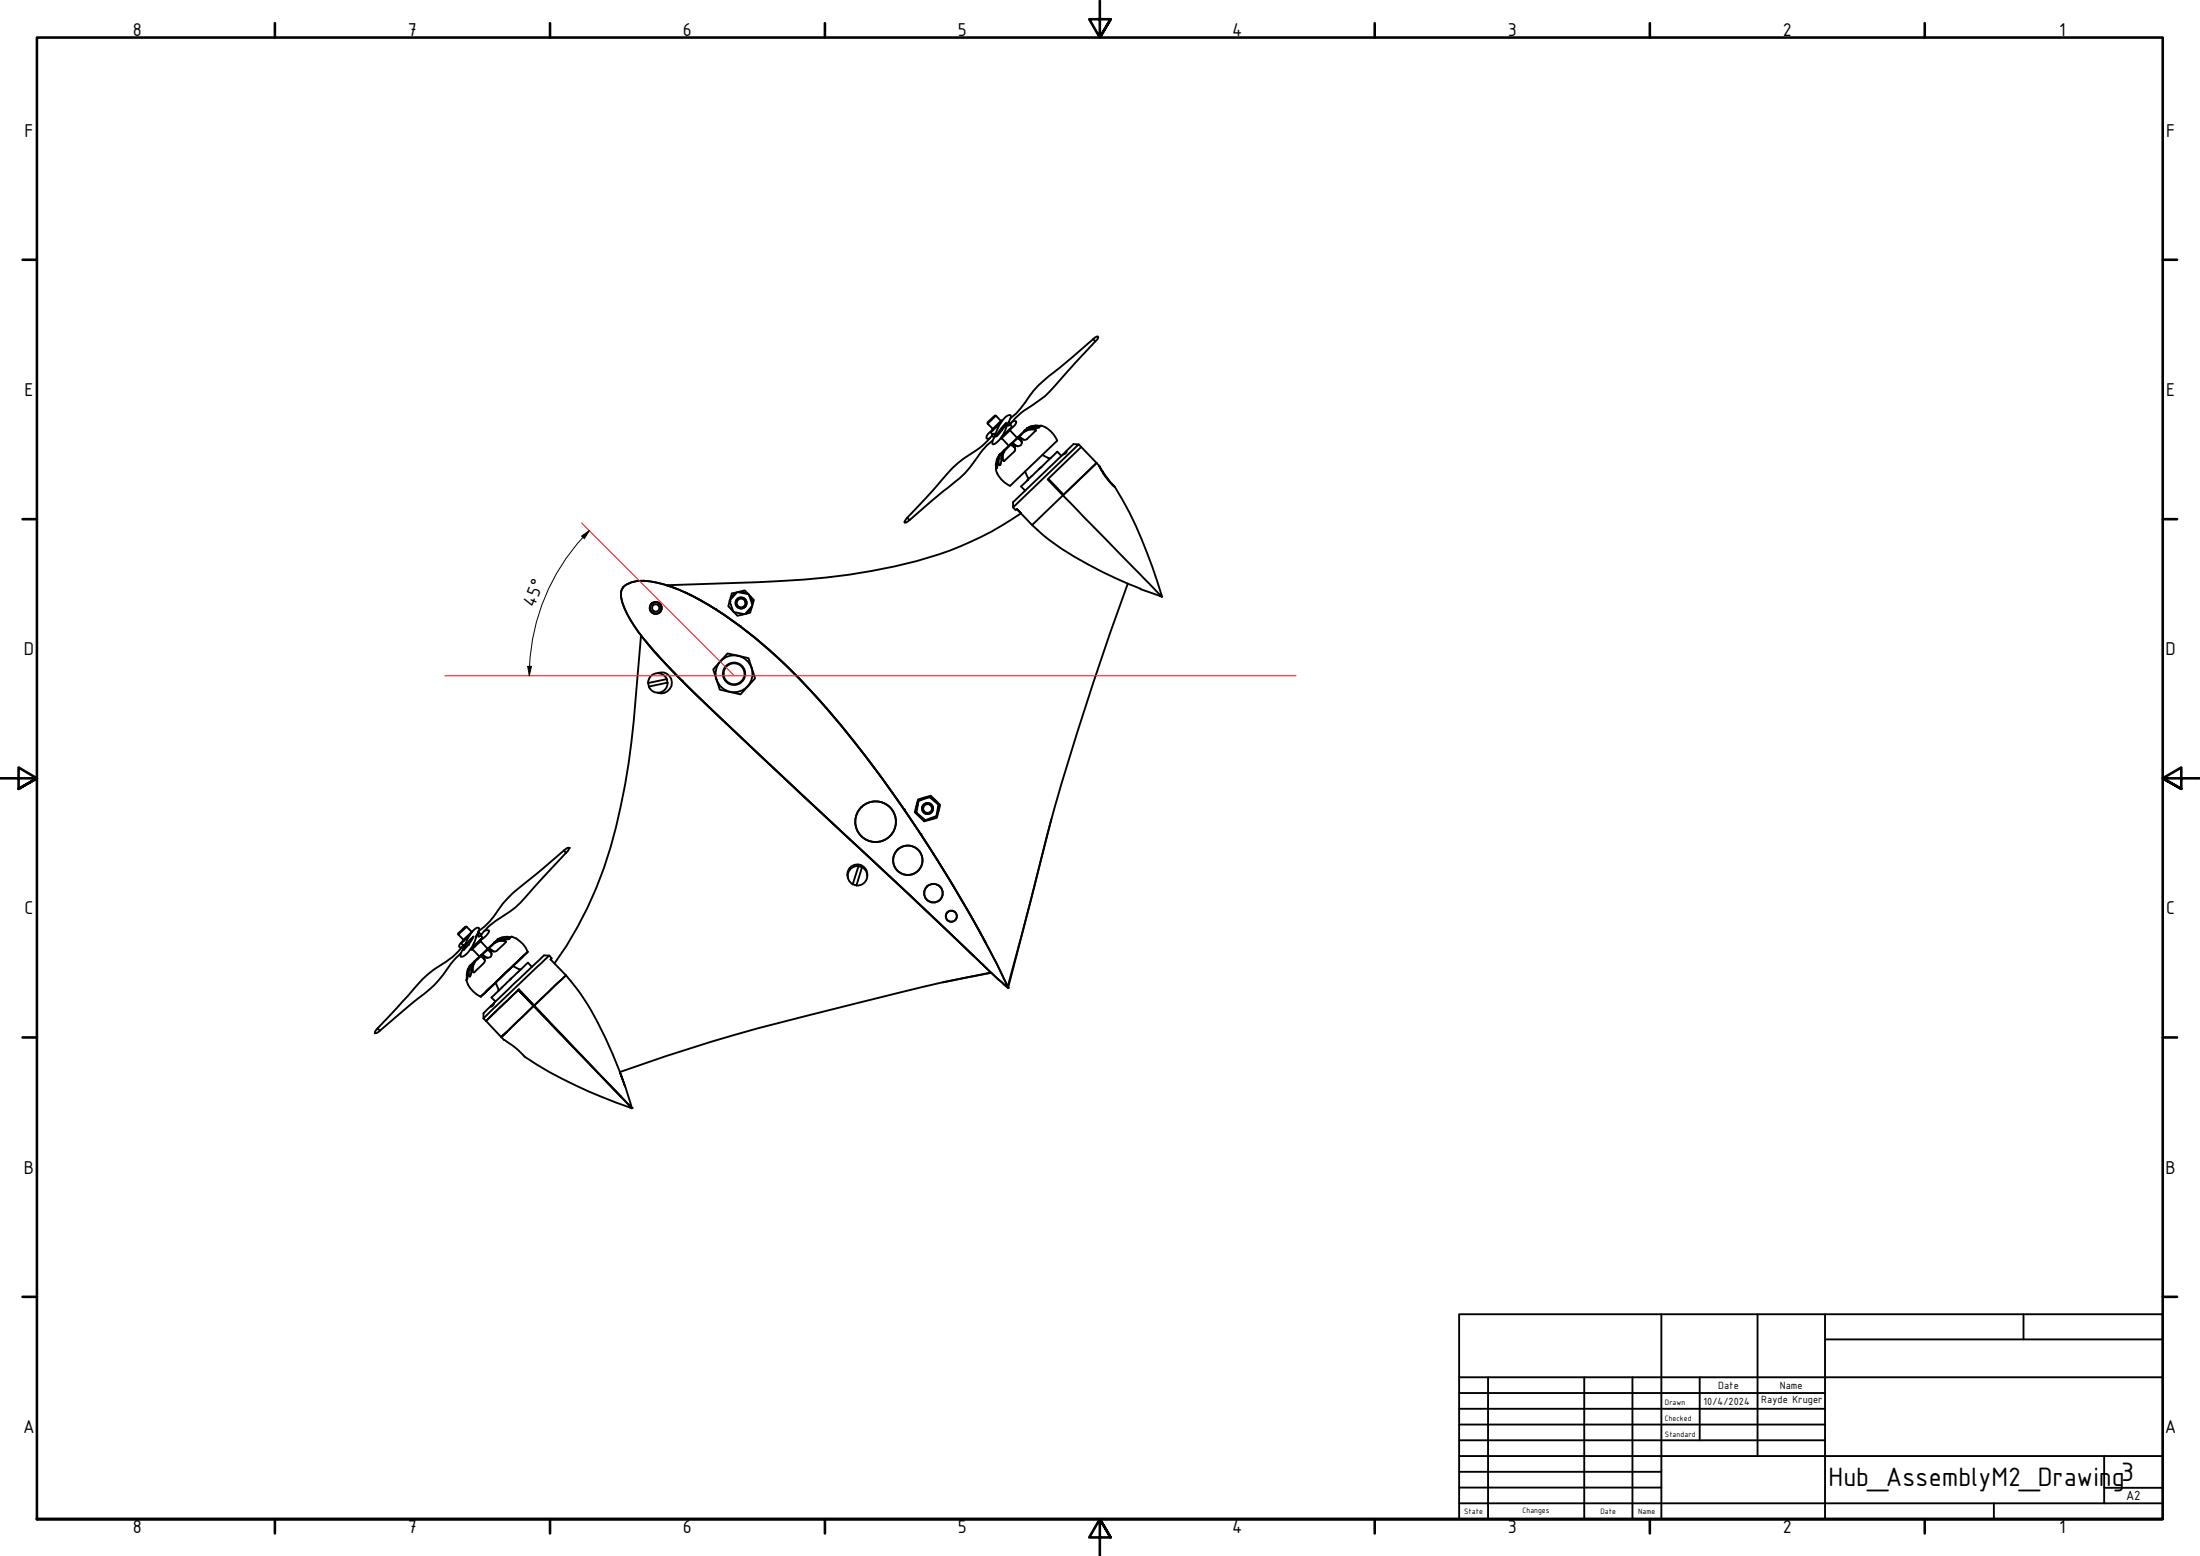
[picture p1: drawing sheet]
<svg xmlns="http://www.w3.org/2000/svg" width="594mm" height="420mm" viewBox="0 0 594 420" stroke-linecap="round" stroke-linejoin="round" font-family="sans-serif">
<!-- layer: Visible (ISO) -->
<g fill="none" stroke="#000" stroke-width=".51">
<path d="M295.2 91.5l.6 .7M266.7 114.4l1.4 1.4M267.9 117.6a23.8 23.8 0 0 1-7.7 6.3 53.9 53.9 0 0 0-8.4 8.6l-6.8 7.3-.7 .9v.4h.4l.9-.7 10.6-8.8a34.5 34.5 0 0 0 9-10l2.9-2.7M268.1 116.1a2.54 2.54 0 0 0-1.7 2.3l.9-.1M268.7 117.5l-.3-.4-.6 .4 .7 .7M268.9 112.2l-2.2 2.2M268.9 112.2h-.3l-1.9 1.8v.4M268.9 112.2l1.4 1.5M270.3 114.1l-2.8 2.7 .6 .5M270.5 118.3l1.9 2.1M270.6 113.7l-.2-.2-2.4 2.4 .2 .3M271.4 114.5l.4-.3a11.8 11.8 0 0 1-2.8 3.6l1.2-1.9z"/>
<path d="M271.7 115.2l1-2a.6 .6 0 0 0 .2-.9 .6 .6 0 0 0-.9-.1 11.9 11.9 0 0 0-3.5 5.8M272 114.5a8.6 8.6 0 0 1-3.8 5.5l-.2-.2v-.4l.7-1.6M272.4 113.9l.5 .6-.5 .4h-.2l-.1-.4M272.7 115.9l.2 .2-2.6 2.4-.1-.2M272.7 116.2l1.9 2M272.7 114.7l.6 .5-2.8 2.7M272.9 112.9a22.6 22.6 0 0 0 5-5.9 37.3 37.3 0 0 1 8.4-7.8l8.9-7.7a1.27 1.27 0 0 1 1.3-.6 1.39 1.39 0 0 1-.7 1.3l-9.5 10.4a29.4 29.4 0 0 1-9.8 8.3l-2.3 2-1.3 1.5M273.2 119.7l1.5-1.3 .1-.2a1.21 1.21 0 0 1 1 .9 1.21 1.21 0 0 1-.5 1.3h-.9zM273.4 119.7l1.5 .8M273.4 113.8h1a2.56 2.56 0 0 1-1.7 2.1M274.8 118.3l.3 .2a1.33 1.33 0 0 1 .8 1.2M275 118h.2l1.3-1.6a3 3 0 0 1 3.1-.5l.1 .4-2.3 2.2a1.51 1.51 0 0 1-2.1-.4z"/>
<path d="M275.2 118l1.3 .7M277.2 116l.2-.2-.1-.1a2.9 2.9 0 0 1 3.3-.4 .86 .86 0 0 1-1.1 .3 5.2 5.2 0 0 0-2.8 .6M279.7 116.3v-.2a3.1 3.1 0 0 0-3.2 .5M280.6 115.4l-.3-.2a3.9 3.9 0 0 0-2.9 .6M281.1 114.9v.1a5.2 5.2 0 0 0-4.3 1.2l-7.1 6.8M281.2 114.9l1.1 .5M282.3 115.4l2.1 1.8 1.1 1.8M285.5 119l-12.7 12.2M291.3 120l.7 .7M245 139.8l.6 .6M268.9 126.7l.4 1.2M269.3 127.9l1.2 1.7 2.3 1.6"/>
<path d="M269.6 123.5l-.6 1.8v1.2M269.7 123.2v.1M269.7 123l-.5 1-.3 2.7M269.7 123h.1M269.9 122.8l-.4 .9-.2 2.5-.4 .5M270.2 122.7a2.61 2.61 0 0 0-.3 2.8l.2 .1M271 121.8l-.5 .9-.1 1.6a1.17 1.17 0 0 1-.5 1.3 2.2 2.2 0 0 1 .8-3.3M271.1 121.6h.2l1.6-1.5v-.2l.4 .2a1.24 1.24 0 0 1 .6 1.8l-2.6 2.5-.3 .1-.4-.4a2.39 2.39 0 0 1 .5-2.5zM271.3 121.6a2.42 2.42 0 0 0-.3 2.8h.2M272.9 120.1l.9 .6 .3 .6M273.6 135.6l16.3-15.7 1.4 .1-17.7 17zM273.6 137l.7 .7 .3-.2"/>
<path d="M276.8 127.3l.8 1.7M277.6 129l-.1 .6M281.3 126l-.7 .7M281.4 122.9l1.7 .8 .7-.1M282.9 129.5l4.1 4.3M286.6 123.1l-1.1-1.1-7 6.6-2.8 2.8 1.2 1.1M288 121.8l-.2 .5-.8 .5M292 120.7l-8.9 8.6 4.1 4.3-8.5 8.2-4.1-4.3 1.1 1.1a95.7 95.7 0 0 1-40.2 15.6 204.9 204.9 0 0 1-30.8 3l-24.7 .8 2.5 .9M292 120.7l4.1 4.3M296.1 125l-9.1 8.8 26.8 27.3a127.3 127.3 0 0 0-12.7-29.6M296.1 125l-8.9 8.6M296.1 125l.8 .8"/>
<path d="M296.8 125.8l3 4.4 1.3 1.3a17.4 17.4 0 0 1-4.3-5.7zM168.2 158.6a8.1 8.1 0 0 1 7.4-1.6 42.4 42.4 0 0 1 15.9 6.4 141.8 141.8 0 0 1 32.2 28.4 352.8 352.8 0 0 1 48.5 74.9l-5.2-4.7-18.5-17.6-16-14.9a2307.3 2307.3 0 0 1-49-46.3 103.5 103.5 0 0 1-12.2-14.1 17.6 17.6 0 0 1-3.6-8.7v-.6zM168.6 158.2a9.8 9.8 0 0 1 8.7-.9 50.9 50.9 0 0 1 18.2 8.7 158.4 158.4 0 0 1 35.4 34.6 353.5 353.5 0 0 1 41 65.4l.3 .7-2.6-2.2-36.3-34.3a1929.4 1929.4 0 0 1-51.9-49.2 81.1 81.1 0 0 1-11.2-13.7 12.6 12.6 0 0 1-2.5-7.5zM185 159.9a110.7 110.7 0 0 1 30.6 23.1 310.8 310.8 0 0 1 42.1 56.7l8.5 14.9M199 159.9l-1.4 .4-.5 1.8M199.3 159.9l1.8-.5 1 1M199.5 159.9h1.5l.8 .5M278.7 141.8a60.1 60.1 0 0 0 15.3 10.7 121.5 121.5 0 0 0 14 6.5l5.7 2.1M304.5 157.6a830.7 830.7 0 0 0-21.7 67.9l-3.5 13.7-7.2 27.3M173.1 171.6a349.1 349.1 0 0 1-4.3 40.3 122.7 122.7 0 0 1-12.8 38.4l-3 5-3.3 4.8M174.4 173.2a146.1 146.1 0 0 0 13.9 14.7l74.8 70.4M178.6 178h.1"/>
<path d="M198.1 160.7l-.8 .7M198.1 165.3l2.9 .5M198.8 160.1l-.8 .5M199.3 177.1l2.8 .6 1.8 5.5-2 2.1M199.3 177.1l-2.8-.7-3.9 4.4 1.8 5.4 5.6 1.3 1.9-2.2M199.3 177.1a5 5 0 0 0-5.8 6.4 5 5 0 0 0 8.4 1.8M199.3 177.1a5 5 0 0 1 2.6 8.2M200.7 165.8l-.2 .2M202.2 160.6l1.4 1.4-1 3.5-3.5 .8-2.4-2.6 .3-1.4M202.4 160.8l.6 1.3 .1 1M203 163.7l-.5 1-1 1M203.1 163.6l-1.9 2.2"/>
<path d="M203.2 163.4l-1-3-3.1-.5-2.1 2.3 1 2.9M175.1 184.4l.2 1M177.7 181.7a2.84 2.84 0 0 1 3.7 2.8 2.84 2.84 0 0 1-3.9 2.5M180 183.4l.2 1M180.1 183.4l-5.1 1.1a2.64 2.64 0 0 1 2.1-2.7 2.64 2.64 0 0 1 3 1.6M180.3 184.4a2.64 2.64 0 0 1-2.1 2.6 2.64 2.64 0 0 1-3-1.6M180.3 184.3l-5.1 1.1M247.8 217.4l-.4 .4M247.9 215.9l3.4-1 2.6 2.4-.9 3.5-3.4 1-2.6-2.5zM248 216.6l-.4 .3M248 216.3l3-1.1 2.4 2.1-.5 3.1-3 1.1-2.4-2.1zM250.7 215.3l-1 .1-1.3 .7"/>
<path d="M251.3 215.4l1.3 .8 .6 .8M253.4 217.6v1.5l-.4 .9M152.3 229.6l.5 .7M152.8 230.3l.7-.8 .2-.5a1.27 1.27 0 0 0-1.4 .6l-9 7.7a36.2 36.2 0 0 0-10.4 10.7l-2 2.2-1.7 1.2M152.8 230.3l-9.5 10.4a27.4 27.4 0 0 1-8.9 7.6l-2.4 1.9-2.1 2.3M230.3 238.8l1.5-4.9a2.6 2.6 0 0 0-2.9 2.3 2.6 2.6 0 0 0 2.4 2.8M231.8 233.9l1 .3M232.8 234.1l-1.5 5a2.64 2.64 0 0 0 2.8-1.8 2.64 2.64 0 0 0-1.3-3.1M234.2 236.5a2.72 2.72 0 0 0-3-3.1 2.72 2.72 0 0 0-2.2 3.8M238.6 235.1h.1M251.3 221l-.5 .5M252.5 220.5l-.7 .6"/>
<path d="M283.9 221.1l-11.7 45.6M123.8 252.3l1.4 1.5M124.5 257.4a24.9 24.9 0 0 0-4.9 5.8 37.4 37.4 0 0 1-8.2 7.6l-8.7 7.4a1.37 1.37 0 0 1-1.5 .7l.1-.3 .6-.9M124.9 255.6l-2 2.2-1.6 1.3a35.2 35.2 0 0 0-11.2 9.9l-8.2 8.7 .8 .5M125 255.7l.2 .2M125.1 254l-1 1-.1 .5 .3 .4 .4-.1M125.6 255.1l-.4 .1-.3 .3 .1 .2M126 250.2l-2.2 2.1M126 250.2h-.3l-1 .9a1.48 1.48 0 0 0-.9 1.2M126 250.2l1.4 1.4M126.8 252.5l-2.1 2.1 .4 .7M126.9 253.8l.9-.9a10.1 10.1 0 0 1-2.8 3.7z"/>
<path d="M127.2 256.2l.2 .3M127.6 251.6l-2.6 2.3 .2 .2M127.9 259.9a4.1 4.1 0 0 0-1.7 4.2l-.2 .5a6.6 6.6 0 0 0 3.8 4.6M128.1 259.6l.2 .1 1-1 .5-.5v-.2l.3 .2a1.31 1.31 0 0 1 .8 1.5l-2.8 2.8-.2 .1-.4-.4a2.48 2.48 0 0 1 .6-2.6zM128.3 259.7a2.41 2.41 0 0 0-.4 2.8l.2 .1M128.5 253a3.8 3.8 0 0 0 .8-2.4 1.06 1.06 0 0 0-1.3 .5 12.4 12.4 0 0 0-2.7 4.7M128.8 252.5l-.1 .2a11.2 11.2 0 0 1-3.5 5.5l-.6 .2-.3-.5 1.2-2.5M129 251.9l.2 1 .8-.4M129.2 251.6l.7 .9M129.7 253.8l-2.5 2.4M129.7 253.8l.6-.6-3.3 3.2 .2-.2M129.7 253.8l.2 .2"/>
<path d="M129.8 258.2l1.1 1.2M129.8 252.3l.2 .2M129.8 252.6l.6 .6M130 257.8l-.3 .2a5.1 5.1 0 0 0-2.4 4.4 1.14 1.14 0 0 1-.6 1.3l-.1-.2a2.66 2.66 0 0 1 .4-2.8l.2 .1 .4-.5M130 257.8h.3M130.3 257.8l.8 .6 .7 .2M130.8 251.4l1-.2 .3 .3-.8 1.2-1.6 1.2M131.6 256.3l-1.6 1.5M131.6 256.3l.9 .5a1.1 1.1 0 0 1 0 1.6 1.1 1.1 0 0 1-1.6 0l-.9-.6M131.6 256.3l-.1 .3-1.2 1.2M131.6 256.5l.9 .6 .2 .8M131.7 256.2l-1.9-2 .1-.2-1 .9-1.5 1.6 .1-.2 2 2"/>
<path d="M131.9 256l-.3 .3M131.9 256l.9 .8a1.21 1.21 0 0 0 1.4-.1l2.4-2.3 .1-.2-.5-.3a2.57 2.57 0 0 0-2.7 .6v.2l-1.4 1.3M131.9 256h.2M132.1 256l1.2 .9M133.7 254.3a4.5 4.5 0 0 1 4.2-1.3l.3-.1a7.2 7.2 0 0 1 4.3 4.1M134.2 254a2.75 2.75 0 0 1 3.4-.7 .91 .91 0 0 1-1.1 .4 5.1 5.1 0 0 0-4.4 2.1l-.2 .2M136.6 254.4l-.3-.2a3.1 3.1 0 0 0-2.8 .5M137.5 253.5l-.3-.2a3.8 3.8 0 0 0-2.8 .6M148.3 258h-1.4l-6.8 6.4a61.2 61.2 0 0 0-7.4 7.4h-.2l1-1M148.3 258l-17.7 17M148.3 258l.7 .7M148.7 259.1l.3-.3-.3 .3 4.1 4.3"/>
<path d="M264.7 259.8l1.8 1.8M126.4 262l-.3 2.5M126.9 260.8a7.2 7.2 0 0 0-.9 3.8M127.2 260.8a2.3 2.3 0 0 0-.3 2.9M130.6 275l.7 .7M131.3 275.7l4.1 4.4M132.5 271.8l-1.9 1.8v1.4M138 264.2l-.4 .4M138 264.2l-5.3 5.1 1.1 1.1M140 267.3l4.1 4.3zM140 267.3l-8.7 8.4M140.1 267.2l-8.8 8.5"/>
<path d="M140.1 267.2l4.2 4.3M140.1 267.2l-.1 .1 .1-.1M140.1 267.3h-.1h.1M140.1 267.2l5.8 6.1M140.1 267.3h-.1M140.8 261.7h-.7l-1.6-.9 4-3.8-12.7 12.2 11.4-10.9-7.4 7 .8 1.7-.1 .6M143.6 261.1l-1-1.2-4.6 4.3M144.1 271.6l23.5 24.5-.1-.1M144.1 271.6l26.2 27.3M144.1 271.6l-8.7 8.4 1.4-1.3M144.1 271.6l-8.7 8.5M144.3 271.5l26 27.4"/>
<path d="M144.3 271.6l-.1 .1M152.8 263.4l-8.5 8.1M267.6 262.6a564.2 564.2 0 0 0-37.7 8.7 550.9 550.9 0 0 0-62.5 18.2l1.4 3.8a96.4 96.4 0 0 0-13-26.2l-3-3.7M267.7 262.7l-13.1 2.6M272.2 266.6v.1M135.4 280.1l.7 .7M136.1 280.8a21.1 21.1 0 0 1 5.5 4.5 126 126 0 0 0 29 14M168.8 293.3l1.8 5.9-.3-.3M170.3 298.9l.3 .4M170.6 299.1v.2"/>
<circle cx="177.1" cy="164.2" r="1.49"/>
<circle cx="177.1" cy="164.2" r=".98"/>
<circle cx="177.1" cy="164.2" r="1.62"/>
<circle cx="200.1" cy="162.8" r="1.49"/>
<circle cx="200.1" cy="162.8" r="1.17"/>
<circle cx="198.2" cy="181.9" r="2.83"/>
<circle cx="198.2" cy="181.9" r="3"/>
<circle cx="250.5" cy="218.3" r="1.49"/>
<circle cx="250.5" cy="218.3" r="1.17"/>
<circle cx="236.4" cy="221.9" r="5.5"/>
<circle cx="245.1" cy="232.3" r="4"/>
<circle cx="252.1" cy="241.2" r="2.51"/>
<circle cx="256.9" cy="247.4" r="1.49"/>
</g>
<g fill="#000">
<circle cx="272.9" cy="119.9" r=".25"/>
<circle cx="276.5" cy="116.4" r=".25"/>
<circle cx="277.1" cy="116.1" r=".25"/>
<circle cx="280.5" cy="115.3" r=".25"/>
<circle cx="269.9" cy="122.8" r=".25"/>
<circle cx="270" cy="122.7" r=".25"/>
<circle cx="270.9" cy="122.1" r=".25"/>
<circle cx="193.2" cy="164.4" r=".25"/>
<circle cx="197" cy="162.3" r=".25"/>
<circle cx="199.8" cy="169" r=".25"/>
<circle cx="184.1" cy="183.7" r=".25"/>
<circle cx="244.1" cy="218.5" r=".25"/>
<circle cx="153.7" cy="229" r=".25"/>
<circle cx="248.6" cy="225.2" r=".25"/>
<circle cx="126.4" cy="255.1" r=".25"/>
<circle cx="128" cy="259.7" r=".25"/>
<circle cx="129.9" cy="258" r=".25"/>
<circle cx="131.6" cy="256.3" r=".25"/>
<circle cx="133.5" cy="254.5" r=".25"/>
<circle cx="133.5" cy="254.4" r=".25"/>
<circle cx="134" cy="254.2" r=".25"/>
<circle cx="137" cy="253.2" r=".25"/>
<circle cx="137.4" cy="253.3" r=".25"/>
<circle cx="126.6" cy="261.6" r=".25"/>
<circle cx="126.8" cy="261" r=".25"/>
<circle cx="126.8" cy="260.9" r=".25"/>
<circle cx="126.9" cy="260.8" r=".25"/>
<circle cx="127" cy="260.7" r=".25"/>
<circle cx="127.8" cy="260.2" r=".25"/>
<circle cx="132.7" cy="269.3" r=".25"/>
<circle cx="133.8" cy="265.3" r=".25"/>
<circle cx="138.5" cy="260.8" r=".25"/>
<circle cx="144.1" cy="271.6" r=".25"/>
<circle cx="272.2" cy="266.7" r=".25"/>
<circle cx="170.6" cy="299.2" r=".25"/>
</g>
<!-- layer: Border (ISO) -->
<g fill="none" stroke="#000" stroke-width=".7">
<path d="M74.2 6.3v3.8M148.5 6.3v3.8M222.8 6.3v3.8M297 .2v9.9l-2.9-4.9h5.8l-2.9 4.9 2.9-4.9M371.2 6.3v3.8M445.5 6.3v3.8M519.7 6.3v3.8M6.1 70.1h3.9M584 70.1h3.9M6.1 140.2h3.9M584 140.2h3.9M0 210.2h10l-5-3v5.8l5-2.8-5 2.8"/>
<path d="M594 210.2h-10l5-3v5.8l-5-2.8 5 2.8M6.1 280.1h3.9M584 280.1h3.9M6.1 350.2h3.9M584 350.2h3.9M10 410.2v-400.1h574v400.1h-574h574M74.2 410.2v3.9M148.5 410.2v3.9M222.8 410.2v3.9M299.9 415.1l-2.9-4.9 2.9 4.9h-5.8l2.9-4.9v10M371.2 410.2v3.9M445.5 410.2v3.9"/>
<path d="M519.7 410.2v3.9"/>
</g>
<!-- layer: Title (ISO) -->
<g fill="none" stroke="#000" stroke-width=".51">
<path d="M394 354.9h190v55.3h-190zM448.6 354.9v55.3M474.6 354.9v38.3M492.8 354.9v55.3M546.4 354.9v6.8M394 376.2h98.8M394 371.9h190M401.8 371.9v38.3M427.8 371.9v38.3M440.8 371.9v38.3M459 371.9v17M492.8 361.7h91.2"/>
<path d="M394 380.4h98.8M394 384.7h98.8M394 388.9h98.8M394 393.2h190M394 397.4h54.6M568.2 393.2v12.7M394 405.9h190M394 401.7h54.6M538.4 405.9v4.3M568.2 401.7h15.8"/>
</g>
<!-- layer: Sketch Geometry (ISO) -->
<path d="M157 141.2l41.3 41.3M120.1 182.5h229.8" fill="none" stroke="#f00" stroke-width=".27"/>
<!-- layer: Dimension (ISO) -->
<path d="M157 144.8l2.1-1.5-1.3 2.2zM159.1 143.3a55.4 55.4 0 0 0-16.2 39.2M142.5 179.9h1l-.6 2.6z" fill="none" stroke="#000" stroke-width=".27"/>
<path d="M157 144.8l2.1-1.5-1.3 2.2zM142.5 179.9h1l-.6 2.6z" fill="#000"/>
<g font-size="7.7">
<text x="493.8" y="401.3">Hub_AssemblyM2_Drawin</text>
<text x="570.3" y="401.3">g3</text>
</g>
<g font-size="5.4">
<text x="35.9" y="9.8">8</text>
<text x="110.2" y="9.8">7</text>
<text x="184.4" y="9.8">6</text>
<text x="258.6" y="9.8">5</text>
<text x="332.7" y="9.8">4</text>
<text x="407.2" y="9.8">3</text>
<text x="481.4" y="9.8">2</text>
<text x="556" y="9.8">1</text>
<text x="6.6" y="36.9">F</text>
<text x="584.9" y="36.9">F</text>
<text x="6.6" y="106.9">E</text>
<text x="584.9" y="106.9">E</text>
<text x="144.3" y="164.1" transform="rotate(-68 144.3 164.1)">45°</text>
<text x="6.5" y="176.9">D</text>
<text x="584.8" y="176.9">D</text>
<text x="6.6" y="246.9">C</text>
<text x="584.9" y="246.9">C</text>
<text x="6.5" y="316.9">B</text>
<text x="584.8" y="316.9">B</text>
<text x="6.3" y="386.9">A</text>
<text x="584.6" y="386.9">A</text>
<text x="35.9" y="414.1">8</text>
<text x="110.2" y="414.1">7</text>
<text x="184.4" y="414.1">6</text>
<text x="258.6" y="414.1">5</text>
<text x="332.7" y="414.1">4</text>
<text x="407.2" y="414.1">3</text>
<text x="481.4" y="414.1">2</text>
<text x="556" y="414.1">1</text>
</g>
<text font-size="3.9" x="574.1" y="405.1">A2</text>
<g font-size="3">
<text x="464" y="375.1">Date</text>
<text x="480.6" y="375.1">Name</text>
<text x="460" y="379.4">10/4/2024</text>
<text x="475.6" y="378.8">Rayde Kruger</text>
</g>
<g font-size="2.3">
<text x="449.6" y="379.4">Drawn</text>
<text x="449.6" y="383.6">Checked</text>
<text x="449.6" y="387.9">Standard</text>
<text x="395.4" y="408.8">State</text>
<text x="411.1" y="408.5">Changes</text>
<text x="432.2" y="408.8">Date</text>
<text x="442.4" y="408.8">Name</text>
</g>
</svg>
